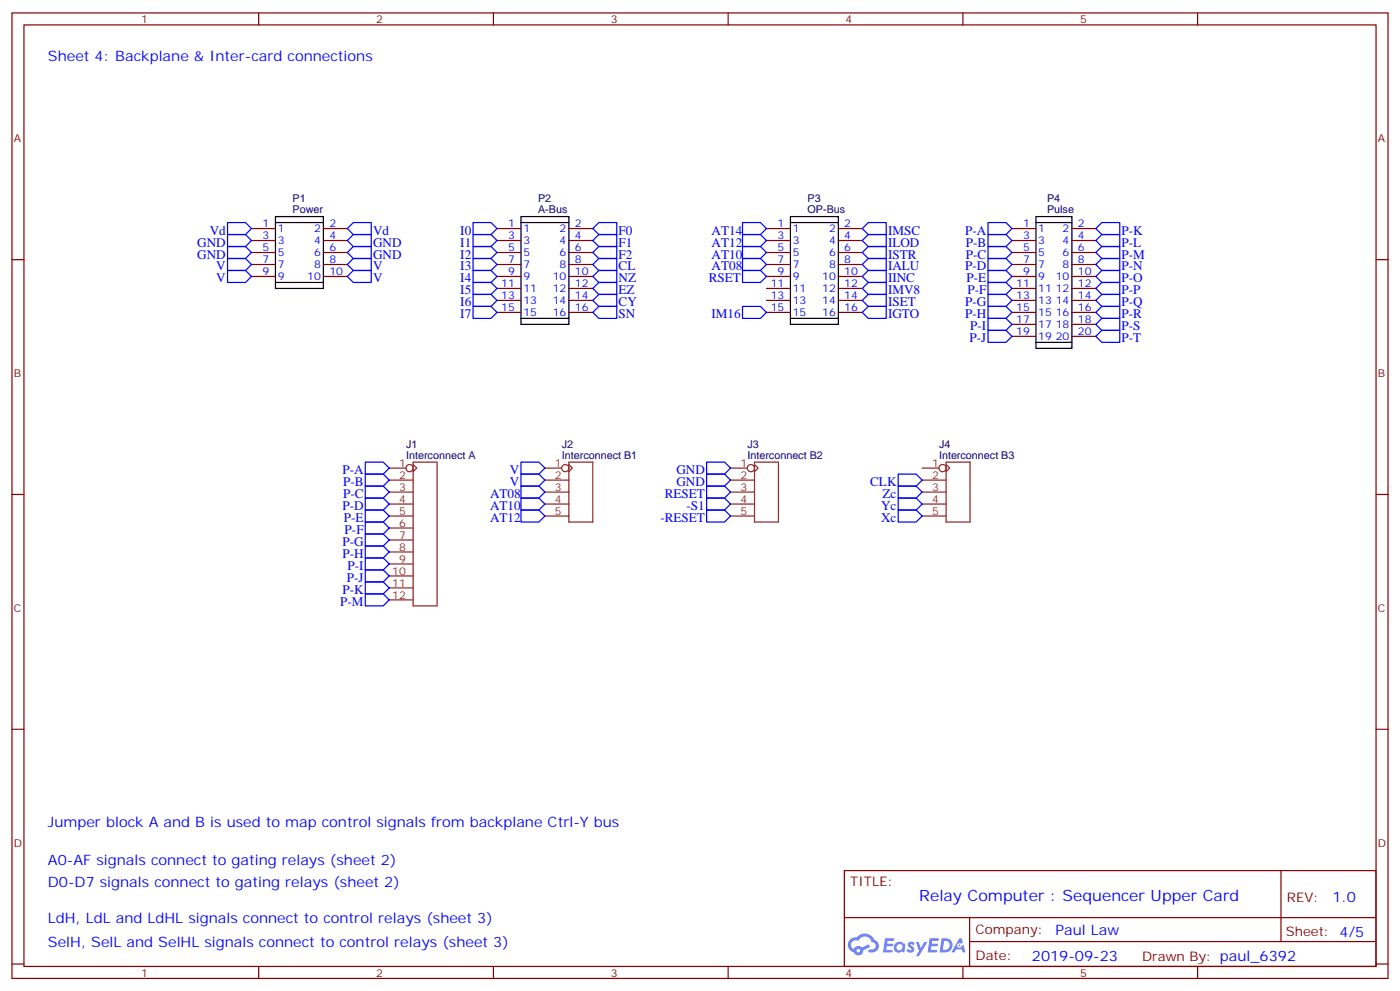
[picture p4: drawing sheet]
<svg xmlns="http://www.w3.org/2000/svg" width="412mm" height="292mm" viewBox="0 0 412 292" stroke-linecap="round" stroke-linejoin="round" font-family="sans-serif">
<g fill="none" stroke="#870000" stroke-width=".35">
<path d="M3.5 3.8h405.4v284.3h-405.4zM7.1 7.3h398.2v277.3h-398.2zM76.2 3.8v3.5M145.3 3.8v3.5M214.5 3.8v3.5M283.6 3.8v3.5M352.8 3.8v3.5M3.5 76.5h3.6M405.3 76.5h3.6M3.5 145.6h3.6M405.3 145.6h3.6M3.5 214.8h3.6"/>
<path d="M405.3 214.8h3.6M248.7 256.4h156.6v28.2h-156.6zM377.3 256.4v20.9M248.7 270.2h156.5M285.6 277.3h119.6M285.6 270.2v14.2M3.5 283.9h3.6M76.2 284.6v3.5M145.3 284.6v3.5M214.5 284.6v3.5M283.6 284.6v3.5M352.8 284.6v3.5"/>
<path d="M405.3 283.9h3.6"/>
</g>
<g fill="#5487ff">
<path d="M267.7 277.6a1.22 1.22 0 0 1 1.7 .2l-.4 .6a.47 .47 0 0 0-.3-.4 .47 .47 0 0 0-.5 .2l.1 .2a1.14 1.14 0 0 1 .8 1.8 1.14 1.14 0 0 1-1.9 0l-.2-.2 .5-.6 .7 .5a.29 .29 0 0 0 .3-.3 .29 .29 0 0 0-.2-.3 1.04 1.04 0 0 1-.6-1.7z"/>
<path d="M260.7 276.3h2.4l.3 .2-.2 .5-1.8 .1-.1 .8h1.5l.3 .4-.3 .4h-1.6l-.2 1.1h1.7l.2 .3-.2 .3-2.6 .1z"/>
<path d="M273.8 276.3h2.4l.3 .2-.1 .5-1.8 .1-.2 .8h1.6l.3 .4-.4 .4h-1.6l-.1 1.1h1.7l.2 .3-.2 .3-2.6 .1z"/>
<path d="M282.6 276.3h.7l.3 1.3-.6 .3a.69 .69 0 0 0-1 .3 .69 .69 0 0 0 .4 .9 .69 .69 0 0 0 .9-.6l.5-.2 .6 2.2h-.8l-.2-.9h-1.8l-.5 .9h-.8z"/>
<path d="M269.8 277.4h.8l.6 1.8 1.1-1.8h.9l-2.6 4.2h-.8l.9-1.5z"/>
<path d="M277.4 276.3l-.6 4.2h1.3a2.11 2.11 0 0 0 2.5-2.1 2.11 2.11 0 0 0-2.5-2.1zM278.1 277.1a1.39 1.39 0 0 1 1.7 1.4 1.39 1.39 0 0 1-1.8 1.3h-.3z"/>
<path d="M263.7 277.9a1.54 1.54 0 0 0-.1 2.2 1.54 1.54 0 0 0 2.2 .1l.6 .3 .3-2.3-.2-.3h-.4a1.49 1.49 0 0 0-2.4 0zM264 278.9a.94 .94 0 0 1 1.8 0 .94 .94 0 0 1-1.8 0z"/>
<path d="M250.4 276.7a2.18 2.18 0 0 0 1.1 3.7 1.44 1.44 0 0 0 1.6 .9 1.44 1.44 0 0 0 1.2-1.4l2-1.1-.5-.7-1.9 1a1.47 1.47 0 0 0-2.4 .4 1.39 1.39 0 0 1-.7-1.9 1.39 1.39 0 0 1 2-.5 2.12 2.12 0 0 1 2.2-1.3 2.12 2.12 0 0 1 1.9 1.7 1.14 1.14 0 0 1 1.1 1.4 1.14 1.14 0 0 1-1.7 .7 .43 .43 0 0 0-.5 .4 .43 .43 0 0 0 .4 .5 1.98 1.98 0 0 0 2.5-1.2 1.98 1.98 0 0 0-1.2-2.6 3.1 3.1 0 0 0-5.3-.6l-.9 .1zM252.3 280a.55 .55 0 0 1 1.1 0 .55 .55 0 0 1-1.1 0z"/>
<circle cx="282.6" cy="278.4" r=".26"/>
</g>
<g fill="none" stroke="#000" stroke-width=".35">
<path d="M81.1 63.8h14.1v21.1h-14.1zM81.1 65.5h14.1M81.1 63.8h7.1M153.5 63.8h14.1v31.7h-14.1zM153.5 65.5h14.1M232.8 63.8h14.1v31.7h-14.1zM232.8 65.5h14.1M305.2 63.8h10.5v38.8h-10.5zM305.2 65.5h10.5M81.1 83.2h14.1M153.5 93.8h14.1M232.8 93.8h14.1"/>
<path d="M305.2 100.8h10.5"/>
</g>
<g fill="none" stroke="#870000" stroke-width=".35">
<path d="M74.1 67.3h7M74.1 70.8h7M74.1 74.4h7M74.1 77.9h7M95.2 67.3h7.1M95.2 70.8h7.1M95.2 74.4h7.1M95.2 77.9h7.1M146.4 67.3h7.1M146.4 70.8h7.1M146.4 74.4h7.1M146.4 77.9h7.1"/>
<path d="M167.6 67.3h7M167.6 70.8h7M167.6 74.4h7M167.6 77.9h7M225.8 67.3h7M225.8 70.8h7M225.8 74.4h7M225.8 77.9h7M246.9 67.3h7.1M246.9 70.8h7.1M246.9 74.4h7.1M246.9 77.9h7.1"/>
<path d="M298.1 67.3h7.1M298.1 70.8h7.1M298.1 74.4h7.1M298.1 77.9h7.1M315.7 67.3h7.1M315.7 70.8h7.1M315.7 74.4h7.1M315.7 77.9h7.1M74.1 81.4h7M95.2 81.4h7.1M146.4 81.4h7.1M146.4 84.9h7.1"/>
<path d="M146.4 88.5h7.1M146.4 92h7.1M167.6 81.4h7M167.6 84.9h7M167.6 88.5h7M167.6 92h7M225.8 81.4h7M225.8 84.9h7M225.8 88.5h7M225.8 92h7M246.9 81.4h7.1M246.9 84.9h7.1"/>
<path d="M246.9 88.5h7.1M246.9 92h7.1M298.1 81.4h7.1M298.1 84.9h7.1M298.1 88.5h7.1M298.1 92h7.1M298.1 95.5h7.1M298.1 99.1h7.1M315.7 81.4h7.1M315.7 84.9h7.1M315.7 88.5h7.1M315.7 92h7.1"/>
<path d="M315.7 95.5h7.1M315.7 99.1h7.1"/>
</g>
<g fill="none" stroke="#8c2424" stroke-width=".35">
<path d="M114.7 137.9h4.9M121.7 136.8l1.1 1.1-1.1 1M121.7 136.1h7.1v42.3h-7.1zM160.5 137.9h5M167.6 136.8l1 1.1-1 1M167.6 136.1h7v17.6h-7zM215.2 137.9h4.9M222.2 136.8l1.1 1.1-1.1 1M222.2 136.1h7.1v17.6h-7.1zM271.6 137.9h5M278.7 136.8l1.1 1.1-1.1 1M278.7 136.1h7.1v17.6h-7.1z"/>
<path d="M114.7 141.4h7M114.7 144.9h7M114.7 148.4h7M114.7 152h7M114.7 155.5h7M114.7 159h7M160.5 141.4h7.1M160.5 144.9h7.1M160.5 148.4h7.1M160.5 152h7.1M215.2 141.4h7M215.2 144.9h7"/>
<path d="M215.2 148.4h7M215.2 152h7M271.6 141.4h7.1M271.6 144.9h7.1M271.6 148.4h7.1M271.6 152h7.1M114.7 162.6h7M114.7 166.1h7M114.7 169.6h7M114.7 173.1h7M114.7 176.7h7"/>
<circle cx="120.6" cy="137.9" r="1.06"/>
<circle cx="166.5" cy="137.9" r="1.06"/>
<circle cx="221.2" cy="137.9" r="1.06"/>
<circle cx="277.6" cy="137.9" r="1.06"/>
</g>
<g fill="none" stroke="#00f" stroke-width=".35">
<path d="M67 79.7h5.3l1.8 1.7-1.8 1.8h-5.3zM67 76.1h5.3l1.8 1.8-1.8 1.8h-5.3zM67 72.6h5.3l1.8 1.8-1.8 1.7h-5.3zM67 69.1h5.3l1.8 1.7-1.8 1.8h-5.3zM67 65.5h5.3l1.8 1.8-1.8 1.8h-5.3zM104.1 79.7h5.3v3.5h-5.3l-1.8-1.8zM104.1 76.1h5.3v3.6h-5.3l-1.8-1.8zM104.1 72.6h5.3v3.5h-5.3l-1.8-1.7zM104.1 69.1h5.3v3.5h-5.3l-1.8-1.8zM104.1 65.5h5.3v3.6h-5.3l-1.8-1.8zM139.3 79.7h5.3l1.8 1.7-1.8 1.8h-5.3zM139.3 76.1h5.3l1.8 1.8-1.8 1.8h-5.3z"/>
<path d="M139.3 72.6h5.3l1.8 1.8-1.8 1.7h-5.3zM139.3 69.1h5.3l1.8 1.7-1.8 1.8h-5.3zM139.3 65.5h5.3l1.8 1.8-1.8 1.8h-5.3zM174.6 77.9l1.8-1.8h5.3v3.6h-5.3zM174.6 74.4l1.8-1.8h5.3v3.5h-5.3zM174.6 70.8l1.8-1.7h5.3v3.5h-5.3zM174.6 67.3l1.8-1.8h5.3v3.6h-5.3zM176.4 79.7h5.3v3.5h-5.3l-1.8-1.8zM218.7 65.5h5.3l1.8 1.8-1.8 1.8h-5.3zM218.7 69.1h5.3l1.8 1.7-1.8 1.8h-5.3zM218.7 72.6h5.3l1.8 1.8-1.8 1.7h-5.3zM218.7 76.1h5.3l1.8 1.8-1.8 1.8h-5.3z"/>
<path d="M218.7 79.7h5.3l1.8 1.7-1.8 1.8h-5.3zM255.8 65.5h5.3v3.6h-5.3l-1.8-1.8zM255.8 69.1h5.3v3.5h-5.3l-1.8-1.8zM255.8 72.6h5.3v3.5h-5.3l-1.8-1.7zM255.8 76.1h5.3v3.6h-5.3l-1.8-1.8zM255.8 79.7h5.3v3.5h-5.3l-1.8-1.8zM291 79.7h5.3l1.8 1.7-1.8 1.8h-5.3zM291 76.1h5.3l1.8 1.8-1.8 1.8h-5.3zM291 72.6h5.3l1.8 1.8-1.8 1.7h-5.3zM291 69.1h5.3l1.8 1.7-1.8 1.8h-5.3zM291 65.5h5.3l1.8 1.8-1.8 1.8h-5.3zM322.8 74.4l1.8-1.8h5.2v3.5h-5.2z"/>
<path d="M322.8 67.3l1.8-1.8h5.2v3.6h-5.2zM324.6 79.7h5.2v3.5h-5.2l-1.8-1.8zM324.6 76.1h5.2v3.6h-5.2l-1.8-1.8zM324.6 69.1h5.2v3.5h-5.2l-1.8-1.8zM139.3 90.2h5.3l1.8 1.8-1.8 1.8h-5.3zM139.3 86.7h5.3l1.8 1.8-1.8 1.7h-5.3zM139.3 83.2h5.3l1.8 1.7-1.8 1.8h-5.3zM174.6 88.5l1.8-1.8h5.3v3.5h-5.3zM176.4 90.2h5.3v3.6h-5.3l-1.8-1.8zM176.4 83.2h5.3v3.5h-5.3l-1.8-1.8zM218.7 90.2h5.3l1.8 1.8-1.8 1.8h-5.3zM255.8 83.2h5.3v3.5h-5.3l-1.8-1.8z"/>
<path d="M255.8 86.7h5.3v3.5h-5.3l-1.8-1.7zM255.8 90.2h5.3v3.6h-5.3l-1.8-1.8zM291 97.3h5.3l1.8 1.8-1.8 1.7h-5.3zM291 93.8h5.3l1.8 1.7-1.8 1.8h-5.3zM291 90.2h5.3l1.8 1.8-1.8 1.8h-5.3zM291 86.7h5.3l1.8 1.8-1.8 1.7h-5.3zM291 83.2h5.3l1.8 1.7-1.8 1.8h-5.3zM322.8 95.5l1.8-1.7h5.2v3.5h-5.2zM322.8 88.5l1.8-1.8h5.2v3.5h-5.2zM324.6 97.3h5.2v3.5h-5.2l-1.8-1.7zM324.6 90.2h5.2v3.6h-5.2l-1.8-1.8zM324.6 83.2h5.2v3.5h-5.2l-1.8-1.8z"/>
<path d="M107.6 136.1h5.3l1.8 1.8-1.8 1.7h-5.3zM107.6 139.6h5.3l1.8 1.8-1.8 1.8h-5.3zM153.5 136.1h5.2l1.8 1.8-1.8 1.7h-5.2zM153.5 139.6h5.2l1.8 1.8-1.8 1.8h-5.2zM208.1 136.1h5.3l1.8 1.8-1.8 1.7h-5.3zM208.1 139.6h5.3l1.8 1.8-1.8 1.8h-5.3zM264.6 139.6h5.3l1.7 1.8-1.7 1.8h-5.3zM107.6 143.2h5.3l1.8 1.7-1.8 1.8h-5.3zM107.6 146.7h5.3l1.8 1.7-1.8 1.8h-5.3zM107.6 150.2h5.3l1.8 1.8-1.8 1.7h-5.3zM107.6 153.7h5.3l1.8 1.8-1.8 1.8h-5.3zM107.6 157.3h5.3l1.8 1.7-1.8 1.8h-5.3z"/>
<path d="M153.5 143.2h5.2l1.8 1.7-1.8 1.8h-5.2zM153.5 146.7h5.2l1.8 1.7-1.8 1.8h-5.2zM153.5 150.2h5.2l1.8 1.8-1.8 1.7h-5.2zM208.1 143.2h5.3l1.8 1.7-1.8 1.8h-5.3zM208.1 146.7h5.3l1.8 1.7-1.8 1.8h-5.3zM208.1 150.2h5.3l1.8 1.8-1.8 1.7h-5.3zM264.6 150.2h5.3l1.7 1.8-1.7 1.7h-5.3zM264.6 146.7h5.3l1.7 1.7-1.7 1.8h-5.3zM264.6 143.2h5.3l1.7 1.7-1.7 1.8h-5.3zM107.6 160.8h5.3l1.8 1.8-1.8 1.7h-5.3zM107.6 164.3h5.3l1.8 1.8-1.8 1.8h-5.3zM107.6 167.9h5.3l1.8 1.7-1.8 1.8h-5.3z"/>
<path d="M107.6 171.4h5.3l1.8 1.7-1.8 1.8h-5.3zM107.6 174.9h5.3l1.8 1.8-1.8 1.7h-5.3z"/>
</g>
<text font-size="4.6" fill="#00f" x="270.8" y="265.4">Relay Computer : Sequencer Upper Card</text>
<g font-size="4.2" fill="#00f">
<text x="14.1" y="17.9">Sheet 4: Backplane &amp; Inter-card connections</text>
<text x="14.1" y="243.7">Jumper block A and B is used to map control signals from backplane Ctrl-Y bus</text>
<text x="14.1" y="254.9">A0-AF signals connect to gating relays (sheet 2)</text>
<text x="14.1" y="261.3">D0-D7 signals connect to gating relays (sheet 2)</text>
<text x="392.5" y="265.7">1.0</text>
<text x="14.1" y="271.9">LdH, LdL and LdHL signals connect to control relays (sheet 3)</text>
<text x="310.9" y="275.2">Paul Law</text>
<text x="14.1" y="279">SelH, SelL and SelHL signals connect to control relays (sheet 3)</text>
<text x="304" y="283">2019-09-23</text>
</g>
<g font-size="3.9" fill="#00f">
<text x="61.8" y="69.1">Vd</text>
<text x="109.9" y="69.1">Vd</text>
<text x="135.6" y="69.1">I0</text>
<text x="182.2" y="69.1">F0</text>
<text x="209.6" y="69.1">AT14</text>
<text x="261.6" y="69.1">IMSC</text>
<text x="284.3" y="69.1">P-A</text>
<text x="330.4" y="69.1">P-K</text>
<text x="58.1" y="76.1">GND</text>
<text x="58.1" y="72.6">GND</text>
<text x="109.9" y="76.1">GND</text>
<text x="109.9" y="72.6">GND</text>
<text x="135.6" y="76.1">I2</text>
<text x="135.6" y="72.6">I1</text>
<text x="182.2" y="76.1">F2</text>
<text x="182.2" y="72.6">F1</text>
<text x="209.6" y="72.6">AT12</text>
<text x="209.6" y="76.1">AT10</text>
<text x="261.6" y="72.6">ILOD</text>
<text x="261.6" y="76.1">ISTR</text>
<text x="284.5" y="76.1">P-C</text>
<text x="284.5" y="72.6">P-B</text>
<text x="330.4" y="76.1">P-M</text>
<text x="330.4" y="72.6">P-L</text>
<text x="63.7" y="83.2">V</text>
<text x="63.7" y="79.7">V</text>
<text x="109.9" y="83.2">V</text>
<text x="109.9" y="79.7">V</text>
<text x="135.6" y="83.2">I4</text>
<text x="135.6" y="79.7">I3</text>
<text x="182.2" y="83.2">NZ</text>
<text x="182.2" y="79.7">CL</text>
<text x="208.8" y="83.2">RSET</text>
<text x="209.6" y="79.7">AT08</text>
<text x="261.6" y="79.7">IALU</text>
<text x="261.6" y="83.2">IINC</text>
<text x="284.3" y="79.7">P-D</text>
<text x="284.7" y="83.2">P-E</text>
<text x="330.4" y="83.2">P-O</text>
<text x="330.4" y="79.7">P-N</text>
<text x="135.6" y="86.7">I5</text>
<text x="182.2" y="86.7">EZ</text>
<text x="261.6" y="86.7">IMV8</text>
<text x="285" y="86.7">P-F</text>
<text x="330.4" y="86.7">P-P</text>
<text x="135.6" y="93.8">I7</text>
<text x="135.6" y="90.2">I6</text>
<text x="182.2" y="93.8">SN</text>
<text x="182.2" y="90.2">CY</text>
<text x="209.6" y="93.8">IM16</text>
<text x="261.6" y="90.2">ISET</text>
<text x="261.6" y="93.8">IGTO</text>
<text x="284.3" y="93.8">P-H</text>
<text x="284.3" y="90.2">P-G</text>
<text x="330.4" y="93.8">P-R</text>
<text x="330.4" y="90.2">P-Q</text>
<text x="285.6" y="100.8">P-J</text>
<text x="285.8" y="97.3">P-I</text>
<text x="330.4" y="100.8">P-T</text>
<text x="330.4" y="97.3">P-S</text>
<text x="100.9" y="139.6">P-A</text>
<text x="101.1" y="143.2">P-B</text>
<text x="150.1" y="139.6">V</text>
<text x="150.1" y="143.2">V</text>
<text x="199.2" y="139.6">GND</text>
<text x="199.2" y="143.2">GND</text>
<text x="256.3" y="143.2">CLK</text>
<text x="101.1" y="146.7">P-C</text>
<text x="144.4" y="146.7">AT08</text>
<text x="195.8" y="146.7">RESET</text>
<text x="260" y="146.7">Zc</text>
<text x="100.9" y="150.2">P-D</text>
<text x="101.3" y="153.7">P-E</text>
<text x="144.4" y="150.2">AT10</text>
<text x="144.4" y="153.7">AT12</text>
<text x="194.5" y="153.7">-RESET</text>
<text x="202.3" y="150.2">-S1</text>
<text x="259.6" y="153.7">Xc</text>
<text x="259.6" y="150.2">Yc</text>
<text x="100.9" y="160.8">P-G</text>
<text x="101.5" y="157.3">P-F</text>
<text x="100.9" y="164.3">P-H</text>
<text x="102.4" y="167.9">P-I</text>
<text x="102.1" y="171.4">P-J</text>
<text x="100.2" y="178.4">P-M</text>
<text x="100.9" y="174.9">P-K</text>
</g>
<g font-size="3.9" fill="#800">
<text x="250.5" y="261">TITLE:</text>
<text x="379.1" y="265.7">REV:</text>
<text x="287.4" y="275.2">Company:</text>
<text x="378.7" y="275.8">Sheet: 4/5</text>
<text x="287.4" y="282.9">Date:</text>
<text x="336.4" y="282.9">Drawn By: paul_6392</text>
</g>
<g font-size="3.2" fill="#800">
<text x="41.6" y="6.8">1</text>
<text x="110.8" y="6.8">2</text>
<text x="179.9" y="6.8">3</text>
<text x="249.1" y="6.8">4</text>
<text x="318.2" y="6.8">5</text>
<text x="4.1" y="41.9">A</text>
<text x="405.9" y="41.9">A</text>
<text x="4.1" y="111.1">B</text>
<text x="405.9" y="111.1">B</text>
<text x="4.1" y="180.2">C</text>
<text x="405.9" y="180.2">C</text>
<text x="4.1" y="249.3">D</text>
<text x="405.9" y="249.3">D</text>
<text x="41.6" y="287.6">1</text>
<text x="110.8" y="287.6">2</text>
<text x="179.9" y="287.6">3</text>
<text x="249.1" y="287.6">4</text>
<text x="318.2" y="287.6">5</text>
</g>
<g font-size="3.2" fill="#000080">
<text x="86.2" y="59.5">P1</text>
<text x="158.5" y="59.6">P2</text>
<text x="237.9" y="59.6">P3</text>
<text x="308.4" y="59.5">P4</text>
<text x="86.2" y="62.7">Power</text>
<text x="158.5" y="62.7">A-Bus</text>
<text x="237.9" y="62.7">OP-Bus</text>
<text x="308.4" y="62.7">Pulse</text>
<text x="119.6" y="131.8">J1</text>
<text x="165.5" y="131.9">J2</text>
<text x="220.2" y="131.9">J3</text>
<text x="276.6" y="131.9">J4</text>
<text x="119.6" y="135">Interconnect A</text>
<text x="165.5" y="135">Interconnect B1</text>
<text x="220.2" y="135">Interconnect B2</text>
<text x="276.6" y="135">Interconnect B3</text>
</g>
<g font-size="3.2" fill="#00f">
<text x="77.4" y="67">1</text>
<text x="77.4" y="70.5">3</text>
<text x="81.8" y="68.4">1</text>
<text x="81.8" y="71.9">3</text>
<text x="92.5" y="68.4">2</text>
<text x="92.5" y="71.9">4</text>
<text x="97" y="67">2</text>
<text x="97" y="70.5">4</text>
<text x="149.7" y="67">1</text>
<text x="149.7" y="70.5">3</text>
<text x="154.2" y="68.4">1</text>
<text x="154.2" y="71.9">3</text>
<text x="164.8" y="68.4">2</text>
<text x="164.8" y="71.9">4</text>
<text x="169.3" y="67">2</text>
<text x="169.3" y="70.5">4</text>
<text x="229.1" y="67">1</text>
<text x="229.1" y="70.5">3</text>
<text x="233.5" y="68.4">1</text>
<text x="233.5" y="71.9">3</text>
<text x="244.2" y="68.4">2</text>
<text x="244.2" y="71.9">4</text>
<text x="248.7" y="67">2</text>
<text x="248.7" y="70.5">4</text>
<text x="301.4" y="67">1</text>
<text x="301.4" y="70.5">3</text>
<text x="305.9" y="68.4">1</text>
<text x="305.9" y="71.9">3</text>
<text x="313" y="68.4">2</text>
<text x="313" y="71.9">4</text>
<text x="317.5" y="67">2</text>
<text x="317.5" y="70.5">4</text>
<text x="77.4" y="74">5</text>
<text x="77.4" y="77.5">7</text>
<text x="81.8" y="75.4">5</text>
<text x="92.5" y="75.4">6</text>
<text x="97" y="74">6</text>
<text x="97" y="77.5">8</text>
<text x="149.7" y="74">5</text>
<text x="149.7" y="77.5">7</text>
<text x="154.2" y="75.4">5</text>
<text x="164.8" y="75.4">6</text>
<text x="169.3" y="74">6</text>
<text x="169.3" y="77.5">8</text>
<text x="229.1" y="74">5</text>
<text x="229.1" y="77.5">7</text>
<text x="233.5" y="75.4">5</text>
<text x="244.2" y="75.4">6</text>
<text x="248.7" y="74">6</text>
<text x="248.7" y="77.5">8</text>
<text x="301.4" y="74">5</text>
<text x="301.4" y="77.5">7</text>
<text x="305.9" y="75.4">5</text>
<text x="313" y="75.4">6</text>
<text x="317.5" y="74">6</text>
<text x="317.5" y="77.5">8</text>
<text x="77.4" y="81.1">9</text>
<text x="81.8" y="79">7</text>
<text x="81.8" y="82.5">9</text>
<text x="90.5" y="82.5">10</text>
<text x="92.5" y="79">8</text>
<text x="97" y="81.1">10</text>
<text x="149.7" y="81.1">9</text>
<text x="154.2" y="79">7</text>
<text x="154.2" y="82.5">9</text>
<text x="162.8" y="82.5">10</text>
<text x="164.8" y="79">8</text>
<text x="169.3" y="81.1">10</text>
<text x="229.1" y="81.1">9</text>
<text x="233.5" y="79">7</text>
<text x="233.5" y="82.5">9</text>
<text x="242.2" y="82.5">10</text>
<text x="244.2" y="79">8</text>
<text x="248.7" y="81.1">10</text>
<text x="301.4" y="81.1">9</text>
<text x="305.9" y="79">7</text>
<text x="305.9" y="82.5">9</text>
<text x="311" y="82.5">10</text>
<text x="313" y="79">8</text>
<text x="317.5" y="81.1">10</text>
<text x="147.7" y="84.6">11</text>
<text x="147.7" y="88.1">13</text>
<text x="154.2" y="86">11</text>
<text x="154.2" y="89.5">13</text>
<text x="162.8" y="86">12</text>
<text x="162.8" y="89.5">14</text>
<text x="169.3" y="84.6">12</text>
<text x="169.3" y="88.1">14</text>
<text x="227" y="84.6">11</text>
<text x="227" y="88.1">13</text>
<text x="233.5" y="86">11</text>
<text x="233.5" y="89.5">13</text>
<text x="242.2" y="86">12</text>
<text x="242.2" y="89.5">14</text>
<text x="248.7" y="84.6">12</text>
<text x="248.7" y="88.1">14</text>
<text x="299.4" y="84.6">11</text>
<text x="299.4" y="88.1">13</text>
<text x="305.9" y="86">11</text>
<text x="305.9" y="89.5">13</text>
<text x="311" y="86">12</text>
<text x="311" y="89.5">14</text>
<text x="317.5" y="84.6">12</text>
<text x="317.5" y="88.1">14</text>
<text x="147.7" y="91.7">15</text>
<text x="154.2" y="93.1">15</text>
<text x="162.8" y="93.1">16</text>
<text x="169.3" y="91.7">16</text>
<text x="227" y="91.7">15</text>
<text x="233.5" y="93.1">15</text>
<text x="242.2" y="93.1">16</text>
<text x="248.7" y="91.7">16</text>
<text x="299.4" y="91.7">15</text>
<text x="299.4" y="95.2">17</text>
<text x="305.9" y="93.1">15</text>
<text x="311" y="93.1">16</text>
<text x="317.5" y="91.7">16</text>
<text x="317.5" y="95.2">18</text>
<text x="299.4" y="98.7">19</text>
<text x="305.9" y="96.6">17</text>
<text x="305.9" y="100.1">19</text>
<text x="311" y="96.6">18</text>
<text x="311" y="100.1">20</text>
<text x="317.5" y="98.7">20</text>
</g>
<g font-size="3.2" fill="#8d2323">
<text x="117.6" y="137.5">1</text>
<text x="163.4" y="137.5">1</text>
<text x="218.1" y="137.5">1</text>
<text x="274.6" y="137.5">1</text>
<text x="117.6" y="141">2</text>
<text x="163.4" y="141">2</text>
<text x="218.1" y="141">2</text>
<text x="274.6" y="141">2</text>
<text x="117.6" y="144.6">3</text>
<text x="117.6" y="148.1">4</text>
<text x="163.4" y="144.6">3</text>
<text x="163.4" y="148.1">4</text>
<text x="218.1" y="144.6">3</text>
<text x="218.1" y="148.1">4</text>
<text x="274.6" y="144.6">3</text>
<text x="274.6" y="148.1">4</text>
<text x="117.6" y="151.6">5</text>
<text x="117.6" y="155.2">6</text>
<text x="163.4" y="151.6">5</text>
<text x="218.1" y="151.6">5</text>
<text x="274.6" y="151.6">5</text>
<text x="117.6" y="158.7">7</text>
<text x="117.6" y="162.2">8</text>
<text x="117.6" y="165.7">9</text>
<text x="115.6" y="169.3">10</text>
<text x="115.6" y="172.8">11</text>
<text x="115.6" y="176.3">12</text>
</g>
</svg>
